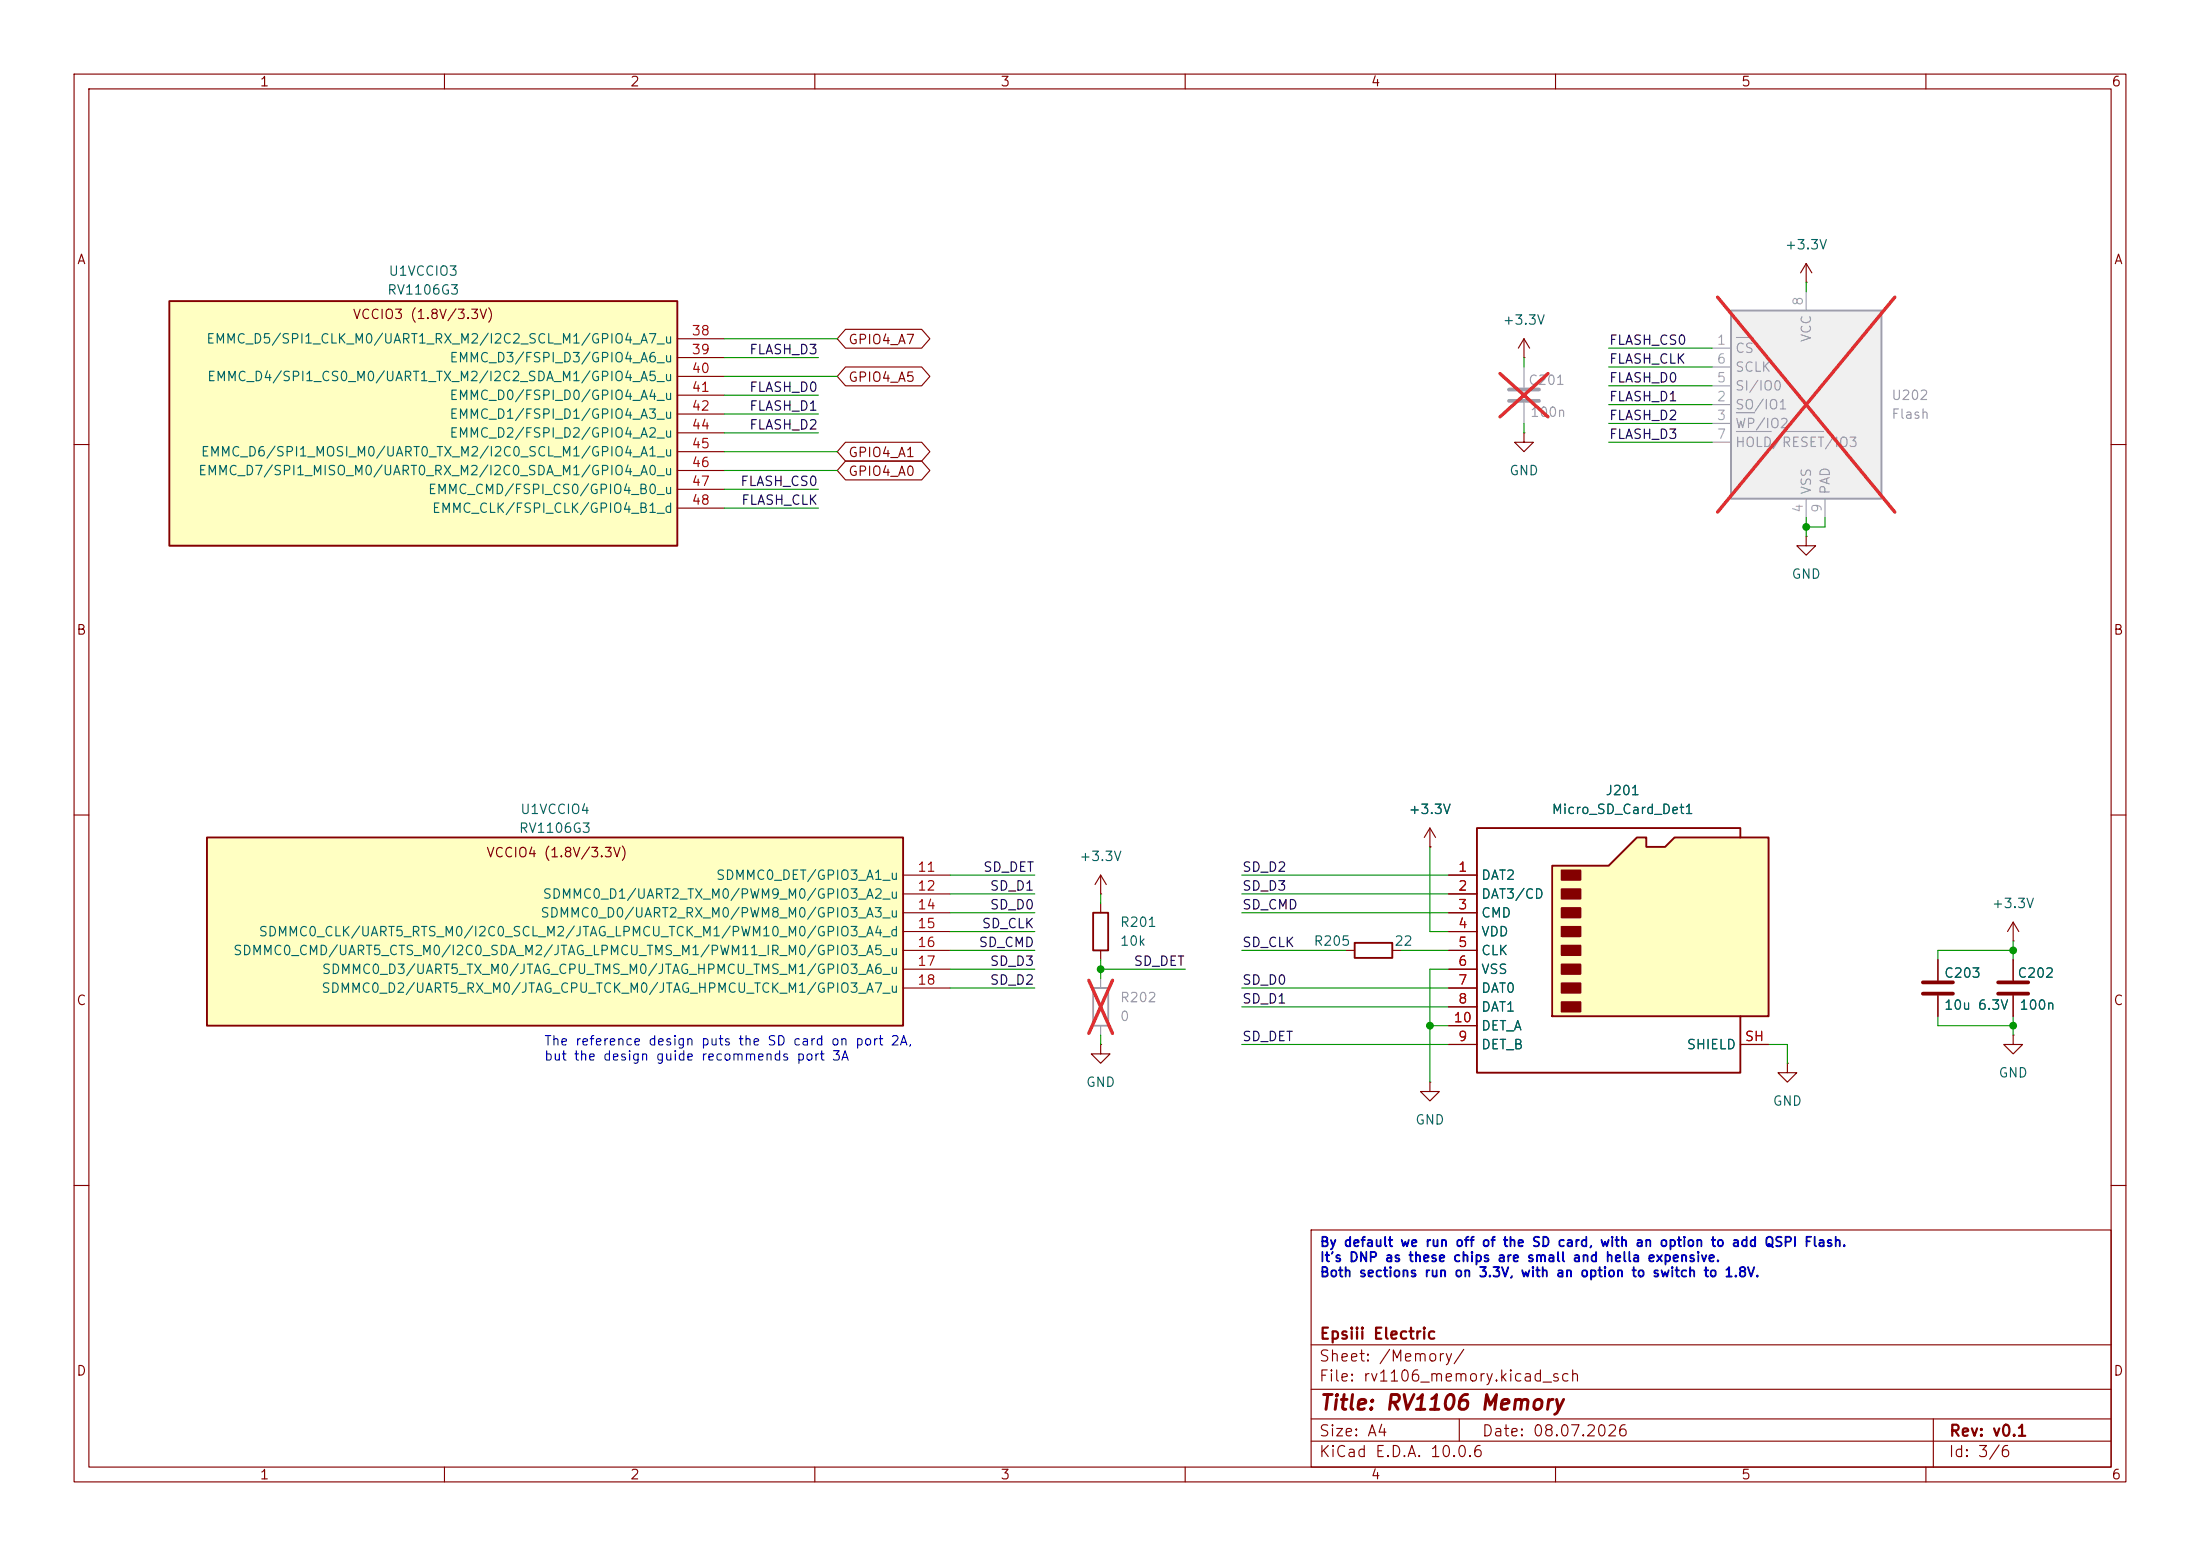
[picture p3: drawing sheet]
<svg xmlns="http://www.w3.org/2000/svg" width="297mm" height="210mm" viewBox="0 0 297 210" stroke-linecap="round" stroke-linejoin="round" font-family="sans-serif">
<g fill="none" stroke="#840000" stroke-width=".15">
<path d="M10 10h277v190h-277zM12 12h273v186h-273zM60 10v2M110 10v2M160 10v2M210 10v2M260 10v2M10 60h2M285 60h2M10 110h2M285 110h2M271.8 127h.1"/>
<path d="M271.8 124.5l-.8 1.2M271.8 124.5l.7 1.2M271.8 124.5v2.5M10 160h2M177 166h108v32h-108zM285 160h2M60 198v2M110 198v2M160 198v2M177 194.5h108M177 191.5h108M177 187.5h108"/>
<path d="M177 181.5h108M197 191.5v3M210 198v2M260 198v2M261 191.5v6.5"/>
</g>
<path d="M22.9 40.6h68.5v33.1h-68.5z" fill="#ffffc2"/>
<path d="M22.9 40.6h68.5v33.1h-68.5zM147.6 123.2h2v5.1h-2zM182.9 127.3h5.1v2h-5.1z" fill="none" stroke="#840000" stroke-width=".25"/>
<g fill="none" stroke="#840000" stroke-width=".15">
<path d="M91.4 45.7h6.4M91.4 48.3h6.4M91.4 50.8h6.4M91.4 53.3h6.4M91.4 55.9h6.4M91.4 58.4h6.4M205.7 48.3h.1M205.7 58.4v1.3h1.3l-1.3 1.3-1.2-1.3h1.2M205.7 58.4h.1M205.7 45.7l-.7 1.3M205.7 45.7l.8 1.3M205.7 45.7v2.6"/>
<path d="M91.4 61h6.4M91.4 63.5h6.4M91.4 66h6.4M91.4 68.6h6.4M243.8 72.4v1.3h1.3l-1.3 1.2-1.2-1.2h1.2M243.8 72.4h.1M193 114.3h.1M193 111.8l-.7 1.2M193 111.8l.8 1.2M193 111.8v2.5M148.6 121.9v1.3M148.6 128.3v1.2"/>
<path d="M181.6 128.3h1.3M188 128.3h1.2M271.8 139.7v1.3h1.2l-1.2 1.2-1.3-1.2h1.3M271.8 139.7h.1M271.8 129.5v2.8M271.8 134.4v2.8M193 146.1v1.2h1.3l-1.3 1.3-1.2-1.3h1.2M193 146.1h.1M241.3 143.5v1.3h1.3l-1.3 1.3-1.3-1.3h1.3M241.3 143.5h.1"/>
</g>
<path d="M203.7 52.6h4.1M203.7 54.1h4.1" fill="none" stroke="#a1a1a1" stroke-width=".51"/>
<path d="M205.7 49.5v2.8M205.7 54.4v2.8" fill="none" stroke="#a1a1a1" stroke-width=".15"/>
<path d="M202.5 50.4l6.5 5.9M209 50.4l-6.5 5.9" fill="none" stroke="#e12e31" stroke-width=".46"/>
<path d="M269.7 132.6h4.1M269.7 134.1h4.1" fill="none" stroke="#840000" stroke-width=".51"/>
<path d="M209.5 116.8h7.7l3.8-3.8h1.2v1.3h2.6l1.3-1.3h12.7v24.2h-29.3z" fill="#ffffc2"/>
<path d="M209.5 116.8h7.7l3.8-3.8h1.2v1.3h2.6l1.3-1.3h12.7v24.2h-29.3zM234.9 113v-1.2h-35.5v33h35.5v-7.6" fill="none" stroke="#840000" stroke-width=".25"/>
<g fill="#840000" stroke="#840000" stroke-width=".25">
<path d="M210.8 117.5h2.6v1.2h-2.6z"/>
<path d="M210.8 120h2.6v1.3h-2.6z"/>
<path d="M210.8 122.6h2.6v1.2h-2.6z"/>
<path d="M210.8 125.1h2.6v1.3h-2.6z"/>
<path d="M210.8 127.6h2.6v1.3h-2.6z"/>
<path d="M210.8 130.2h2.6v1.2h-2.6z"/>
<path d="M210.8 132.7h2.6v1.3h-2.6z"/>
<path d="M210.8 135.3h2.6v1.2h-2.6z"/>
</g>
<g fill="none" stroke="#840000" stroke-width=".15">
<path d="M243.8 38.1h.1M243.8 35.6l-.7 1.2M243.8 35.6l.8 1.2M243.8 35.6v2.5M195.6 118.1h3.8M195.6 120.7h3.8M195.6 123.2h3.8M195.6 125.7h3.8M195.6 128.3h3.8M195.6 130.8h3.8M195.6 133.4h3.8M195.6 135.9h3.8"/>
<path d="M195.6 138.4h3.8M195.6 141h3.8M234.9 141h3.9"/>
</g>
<path d="M233.7 41.9h20.3v25.4h-20.3z" fill="#f0f0f0"/>
<path d="M233.7 41.9h20.3v25.4h-20.3z" fill="none" stroke="#a1a1a1" stroke-width=".25"/>
<path d="M243.8 39.4v2.5M231.1 47h2.6M231.1 54.6h2.6M231.1 57.2h2.6M231.1 52.1h2.6M231.1 49.5h2.6M231.1 59.7h2.6M243.8 67.3v2.6M246.4 67.3v2.6" fill="none" stroke="#a1a1a1" stroke-width=".15"/>
<path d="M234.4 45.5h2.2M234.4 55.7h2.5M234.4 58.2h4.7M240.7 58.2h5.5" fill="none" stroke="#989898" stroke-width=".15"/>
<path d="M231.9 40.1l23.9 29M255.8 40.1l-23.9 29" fill="none" stroke="#e12e31" stroke-width=".46"/>
<path d="M259.6 132.6h4.1M259.6 134.1h4.1" fill="none" stroke="#840000" stroke-width=".51"/>
<path d="M148.6 118.1l-.8 1.3M148.6 118.1l.8 1.3M148.6 118.1v2.6M148.6 120.7h.1M261.6 129.5v2.8M261.6 134.4v2.8" fill="none" stroke="#840000" stroke-width=".15"/>
<path d="M27.9 113h94v25.4h-94z" fill="#ffffc2"/>
<path d="M27.9 113h94v25.4h-94z" fill="none" stroke="#840000" stroke-width=".25"/>
<g fill="none" stroke="#840000" stroke-width=".15">
<path d="M114.1 49.5h10.3l1.1 1.3-1.1 1.3h-10.3l-1.1-1.3zM114.1 59.7h10.3l1.1 1.3-1.1 1.2h-10.3l-1.1-1.2zM114.1 44.4h10.3l1.1 1.3-1.1 1.3h-10.3l-1.1-1.3zM114.1 62.2h10.3l1.1 1.3-1.1 1.3h-10.3l-1.1-1.3zM121.9 118.1h6.4M193 114.3h.1M195.6 118.1h3.8M121.9 120.7h6.4M121.9 123.2h6.4M121.9 125.7h6.4M121.9 128.3h6.4M121.9 130.8h6.4"/>
<path d="M121.9 133.4h6.4M195.6 120.7h3.8M195.6 123.2h3.8M195.6 125.7h3.8M195.6 128.3h3.8M195.6 130.8h3.8M195.6 133.4h3.8M195.6 135.9h3.8M195.6 138.4h3.8M261.6 129.5v2.8M261.6 134.4v2.8M271.8 129.5v2.8"/>
<path d="M271.8 134.4v2.8M148.6 141v1.2h1.3l-1.3 1.3-1.3-1.3h1.3M148.6 141h.1M195.6 141h3.8M234.9 141h3.9"/>
</g>
<path d="M147.6 133.4h2v5h-2z" fill="none" stroke="#a1a1a1" stroke-width=".25"/>
<path d="M148.6 132.1v1.3M148.6 138.4v1.3" fill="none" stroke="#a1a1a1" stroke-width=".15"/>
<path d="M147 132.3l3.2 7.2M150.2 132.3l-3.2 7.2" fill="none" stroke="#e12e31" stroke-width=".46"/>
<g fill="none" stroke="#009600" stroke-width=".15">
<path d="M243.8 38.1v1.3M97.8 58.4h12.7M97.8 53.3h12.7M97.8 45.7h15.2M97.8 55.9h12.7M97.8 48.3h12.7M97.8 50.8h15.2M205.7 48.3v1.2M205.7 57.2v1.2M217.2 54.6h13.9M217.2 59.7h13.9M217.2 57.2h13.9"/>
<path d="M217.2 49.5h13.9M217.2 47h13.9M217.2 52.1h13.9M97.8 68.6h12.7M97.8 63.5h15.2M97.8 66h12.7M97.8 61h15.2M243.8 69.9v2.5M246.4 69.9v1.2h-2.6M128.3 118.1h11.4M167.6 118.1h28M193 114.3v11.4h2.6"/>
<path d="M128.3 128.3h11.4M128.3 125.7h11.4M128.3 130.8h11.4M128.3 120.7h11.4M128.3 123.2h11.4M128.3 133.4h11.4M148.6 130.8h11.4M148.6 120.7v1.2M148.6 129.5v2.6M148.6 139.7v1.3M167.6 128.3h14M167.6 120.7h28"/>
<path d="M167.6 123.2h28M167.6 135.9h28M167.6 133.4h28M189.2 128.3h6.4M193 138.4h2.6M195.6 130.8h-2.6v15.3M261.6 137.2v1.2h10.2M271.8 128.3h-10.2v1.2M271.8 127v2.5M271.8 137.2v2.5M167.6 141h28M238.8 141h2.5v2.5"/>
</g>
<g fill="#009600" stroke="#009600" stroke-width=".14">
<circle cx="271.8" cy="128.3" r=".46"/>
<circle cx="271.8" cy="138.4" r=".46"/>
<circle cx="243.8" cy="71.1" r=".46"/>
<circle cx="193" cy="138.4" r=".46"/>
<circle cx="148.6" cy="130.8" r=".46"/>
</g>
<text font-size="2" fill="#840000" x="178" y="190.8">Title: RV1106 Memory</text>
<g font-size="1.5" fill="#840000">
<text x="178" y="184.1">Sheet: /Memory/</text>
<text x="178" y="181.1">Epsiii Electric</text>
<text x="178" y="186.8">File: rv1106_memory.kicad_sch</text>
<text x="178" y="197">KiCad E.D.A. 10.0.6</text>
<text x="178" y="194.2">Size: A4</text>
<text x="200" y="194.2">Date: 08.07.2026</text>
<text x="263" y="197">Id: 3/6</text>
<text x="263" y="194.2">Rev: v0.1</text>
</g>
<g font-size="1.3" fill="#840000">
<text x="35" y="12">1</text>
<text x="85" y="12">2</text>
<text x="135" y="12">3</text>
<text x="185" y="12">4</text>
<text x="235" y="12">5</text>
<text x="285" y="12">6</text>
<text x="10.3" y="36">A</text>
<text x="285.3" y="36">A</text>
<text x="47.5" y="43.4">VCCIO3 (1.8V/3.3V)</text>
<text x="114.4" y="46.8">GPIO4_A7</text>
<text x="114.4" y="51.9">GPIO4_A5</text>
<text x="114.4" y="64.6">GPIO4_A0</text>
<text x="114.4" y="62">GPIO4_A1</text>
<text x="10.2" y="86">B</text>
<text x="285.2" y="86">B</text>
<text x="65.6" y="116">VCCIO4 (1.8V/3.3V)</text>
<text x="10.2" y="136">C</text>
<text x="285.2" y="136">C</text>
<text x="10.2" y="186">D</text>
<text x="285.2" y="186">D</text>
<text x="35" y="200">1</text>
<text x="85" y="200">2</text>
<text x="135" y="200">3</text>
<text x="185" y="200">4</text>
<text x="235" y="200">5</text>
<text x="285" y="200">6</text>
</g>
<g font-size="1.3" fill="#006464">
<text x="240.9" y="34">+3.3V</text>
<text x="52.2" y="40.1">RV1106G3</text>
<text x="52.4" y="37.5">U1VCCIO3</text>
<text x="27.7" y="46.7">EMMC_D5/SPI1_CLK_M0/UART1_RX_M2/I2C2_SCL_M1/GPIO4_A7_u</text>
<text x="202.8" y="44.1">+3.3V</text>
<text x="27.9" y="51.8">EMMC_D4/SPI1_CS0_M0/UART1_TX_M2/I2C2_SDA_M1/GPIO4_A5_u</text>
<text x="60.6" y="49.2">EMMC_D3/FSPI_D3/GPIO4_A6_u</text>
<text x="60.6" y="54.3">EMMC_D0/FSPI_D0/GPIO4_A4_u</text>
<text x="60.6" y="56.8">EMMC_D1/FSPI_D1/GPIO4_A3_u</text>
<text x="60.6" y="59.4">EMMC_D2/FSPI_D2/GPIO4_A2_u</text>
<text x="26.7" y="64.5">EMMC_D7/SPI1_MISO_M0/UART0_RX_M2/I2C0_SDA_M1/GPIO4_A0_u</text>
<text x="27" y="61.9">EMMC_D6/SPI1_MOSI_M0/UART0_TX_M2/I2C0_SCL_M1/GPIO4_A1_u</text>
<text x="203.7" y="64.5">GND</text>
<text x="57.7" y="67">EMMC_CMD/FSPI_CS0/GPIO4_B0_u</text>
<text x="58.2" y="69.5">EMMC_CLK/FSPI_CLK/GPIO4_B1_d</text>
<text x="241.8" y="78.4">GND</text>
<text x="216.6" y="107.6">J201</text>
<text x="70" y="112.7">RV1106G3</text>
<text x="70.1" y="110.2">U1VCCIO4</text>
<text x="190.1" y="110.2">+3.3V</text>
<text x="209.4" y="110.2">Micro_SD_Card_Det1</text>
<text x="96.6" y="119.1">SDMMC0_DET/GPIO3_A1_u</text>
<text x="145.6" y="116.5">+3.3V</text>
<text x="199.9" y="119.1">DAT2</text>
<text x="72.9" y="124.2">SDMMC0_D0/UART2_RX_M0/PWM8_M0/GPIO3_A3_u</text>
<text x="73.2" y="121.6">SDMMC0_D1/UART2_TX_M0/PWM9_M0/GPIO3_A2_u</text>
<text x="151.1" y="125.4">R201</text>
<text x="199.9" y="121.6">DAT3/CD</text>
<text x="199.9" y="124.2">CMD</text>
<text x="268.8" y="122.9">+3.3V</text>
<text x="31.4" y="129.2">SDMMC0_CMD/UART5_CTS_M0/I2C0_SDA_M2/JTAG_LPMCU_TMS_M1/PWM11_IR_M0/GPIO3_A5_u</text>
<text x="34.8" y="126.7">SDMMC0_CLK/UART5_RTS_M0/I2C0_SCL_M2/JTAG_LPMCU_TCK_M1/PWM10_M0/GPIO3_A4_d</text>
<text x="43.4" y="131.8">SDMMC0_D3/UART5_TX_M0/JTAG_CPU_TMS_M0/JTAG_HPMCU_TMS_M1/GPIO3_A6_u</text>
<text x="151.1" y="128">10k</text>
<text x="177.3" y="128">R205</text>
<text x="188.1" y="128">22</text>
<text x="199.9" y="126.7">VDD</text>
<text x="199.9" y="129.2">CLK</text>
<text x="199.9" y="131.8">VSS</text>
<text x="43.3" y="134.3">SDMMC0_D2/UART5_RX_M0/JTAG_CPU_TCK_M0/JTAG_HPMCU_TCK_M1/GPIO3_A7_u</text>
<text x="199.9" y="134.3">DAT0</text>
<text x="199.9" y="136.9">DAT1</text>
<text x="262.4" y="132.3">C203</text>
<text x="262.4" y="136.6">10u 6.3V</text>
<text x="272.3" y="132.3">C202</text>
<text x="272.5" y="136.6">100n</text>
<text x="199.9" y="141.9">DET_B</text>
<text x="199.9" y="139.4">DET_A</text>
<text x="227.6" y="141.9">SHIELD</text>
<text x="146.5" y="147">GND</text>
<text x="239.2" y="149.6">GND</text>
<text x="269.7" y="145.7">GND</text>
<text x="191" y="152.1">GND</text>
</g>
<g font-size="1.3" fill="#aaa">
<text x="243.7" y="41.4" transform="rotate(-90 243.7 41.4)">8</text>
<text x="231.7" y="46.9">1</text>
<text x="231.7" y="51.9">5</text>
<text x="231.7" y="49.4">6</text>
<text x="231.7" y="54.5">2</text>
<text x="231.7" y="57">3</text>
<text x="231.7" y="59.6">7</text>
<text x="243.7" y="69.3" transform="rotate(-90 243.7 69.3)">4</text>
<text x="246.2" y="69.3" transform="rotate(-90 246.2 69.3)">9</text>
</g>
<g font-size="1.3" fill="#a90000">
<text x="93.3" y="45.6">38</text>
<text x="93.3" y="48.1">39</text>
<text x="93.3" y="50.7">40</text>
<text x="93.3" y="53.2">41</text>
<text x="93.3" y="55.7">42</text>
<text x="93.3" y="58.3">44</text>
<text x="93.3" y="60.8">45</text>
<text x="93.3" y="63.4">46</text>
<text x="93.3" y="65.9">47</text>
<text x="93.3" y="68.4">48</text>
<text x="123.8" y="118">11</text>
<text x="196.8" y="118">1</text>
<text x="123.8" y="120.5">12</text>
<text x="123.8" y="123.1">14</text>
<text x="123.8" y="125.6">15</text>
<text x="196.8" y="120.5">2</text>
<text x="196.8" y="123.1">3</text>
<text x="196.8" y="125.6">4</text>
<text x="123.8" y="128.1">16</text>
<text x="123.8" y="130.7">17</text>
<text x="196.8" y="128.1">5</text>
<text x="196.8" y="130.7">6</text>
<text x="123.8" y="133.2">18</text>
<text x="196.8" y="133.2">7</text>
<text x="196.8" y="135.8">8</text>
<text x="196.1" y="138.3">10</text>
<text x="196.8" y="140.8">9</text>
<text x="235.5" y="140.8">SH</text>
</g>
<g font-size="1.3" fill="#0f0f0f">
<text x="217.1" y="46.9">FLASH_CS0</text>
<text x="101.1" y="48.1">FLASH_D3</text>
<text x="101.1" y="53.2">FLASH_D0</text>
<text x="217.1" y="49.4">FLASH_CLK</text>
<text x="217.1" y="51.9">FLASH_D0</text>
<text x="101.1" y="55.8">FLASH_D1</text>
<text x="101.1" y="58.3">FLASH_D2</text>
<text x="217.1" y="54.5">FLASH_D1</text>
<text x="217.1" y="59.6">FLASH_D3</text>
<text x="217.1" y="57">FLASH_D2</text>
<text x="99.9" y="65.9">FLASH_CS0</text>
<text x="100" y="68.5">FLASH_CLK</text>
<text x="132.6" y="118">SD_DET</text>
<text x="167.6" y="118">SD_D2</text>
<text x="132.5" y="125.6">SD_CLK</text>
<text x="133.5" y="123.1">SD_D0</text>
<text x="133.5" y="120.5">SD_D1</text>
<text x="167.6" y="123.1">SD_CMD</text>
<text x="167.6" y="120.5">SD_D3</text>
<text x="132" y="128.1">SD_CMD</text>
<text x="133.5" y="130.7">SD_D3</text>
<text x="153" y="130.7">SD_DET</text>
<text x="167.6" y="128.1">SD_CLK</text>
<text x="133.5" y="133.2">SD_D2</text>
<text x="167.6" y="133.2">SD_D0</text>
<text x="167.6" y="135.8">SD_D1</text>
<text x="167.6" y="140.8">SD_DET</text>
</g>
<g font-size="1.3" fill="#989898">
<text x="234.2" y="48">CS</text>
<text x="244.8" y="46.3" transform="rotate(-90 244.8 46.3)">VCC</text>
<text x="206.2" y="52.3">C201</text>
<text x="234.2" y="53">SI/IO0</text>
<text x="234.2" y="50.5">SCLK</text>
<text x="206.5" y="56.6">100n</text>
<text x="234.2" y="55.6">SO/IO1</text>
<text x="234.2" y="58.1">WP/IO2</text>
<text x="255.3" y="54.3">U202</text>
<text x="255.3" y="56.8">Flash</text>
<text x="234.2" y="60.7">HOLD/RESET/IO3</text>
<text x="244.8" y="66.8" transform="rotate(-90 244.8 66.8)">VSS</text>
<text x="247.3" y="66.8" transform="rotate(-90 247.3 66.8)">PAD</text>
<text x="151.1" y="135.6">R202</text>
<text x="151.1" y="138.1">0</text>
</g>
<g font-size="1.3" fill="#0000c2">
<text x="73.4" y="141.4">The reference design puts the SD card on port 2A,</text>
<text x="73.4" y="143.5">but the design guide recommends port 3A</text>
<text x="178.1" y="168.6">By default we run off of the SD card, with an option to add QSPI Flash.</text>
<text x="178.1" y="170.6">It's DNP as these chips are small and hella expensive.</text>
<text x="178.1" y="172.7">Both sections run on 3.3V, with an option to switch to 1.8V.</text>
</g>
</svg>
